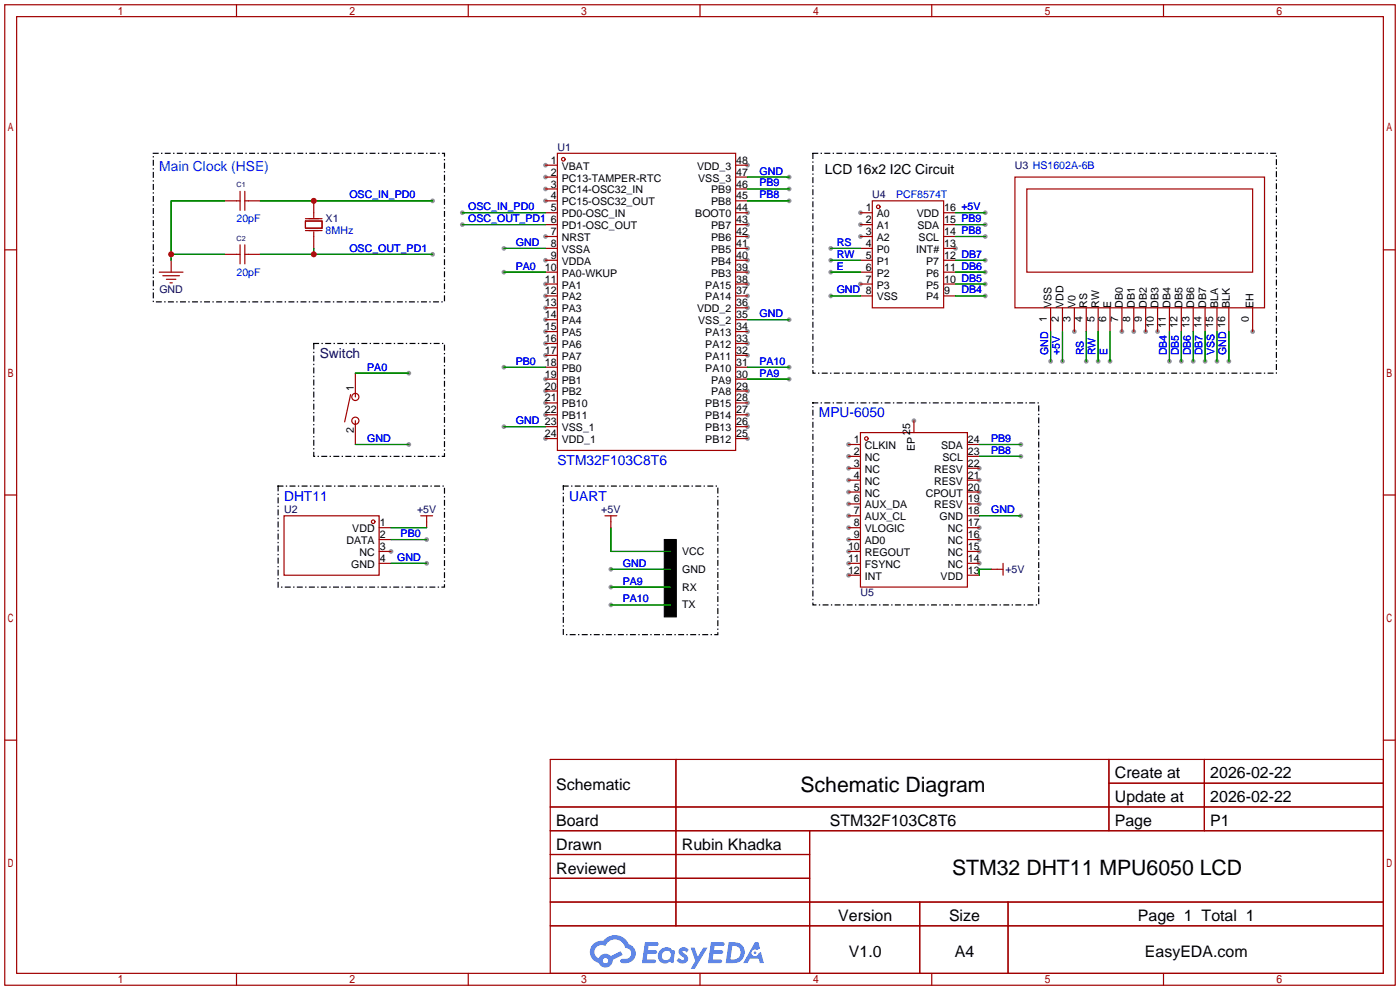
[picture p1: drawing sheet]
<svg xmlns="http://www.w3.org/2000/svg" width="299mm" height="212mm" viewBox="0 0 299 212" stroke-linecap="round" stroke-linejoin="round" font-family="sans-serif">
<g fill="#999">
<circle cx="116.6" cy="35.3" r=".51"/>
<circle cx="116.6" cy="37.8" r=".51"/>
<circle cx="116.6" cy="40.4" r=".51"/>
<circle cx="116.6" cy="42.9" r=".51"/>
<circle cx="116.6" cy="50.5" r=".51"/>
<circle cx="116.6" cy="55.6" r=".51"/>
<circle cx="116.6" cy="60.7" r=".51"/>
<circle cx="116.6" cy="63.2" r=".51"/>
<circle cx="116.6" cy="65.8" r=".51"/>
<circle cx="116.6" cy="68.3" r=".51"/>
<circle cx="116.6" cy="70.9" r=".51"/>
<circle cx="116.6" cy="73.4" r=".51"/>
<circle cx="116.6" cy="75.9" r=".51"/>
<circle cx="116.6" cy="81" r=".51"/>
<circle cx="116.6" cy="83.6" r=".51"/>
<circle cx="116.6" cy="86.1" r=".51"/>
<circle cx="116.6" cy="88.6" r=".51"/>
<circle cx="116.6" cy="93.7" r=".51"/>
<circle cx="159.8" cy="93.7" r=".51"/>
<circle cx="159.8" cy="91.2" r=".51"/>
<circle cx="159.8" cy="88.6" r=".51"/>
<circle cx="159.8" cy="86.1" r=".51"/>
<circle cx="159.8" cy="83.6" r=".51"/>
<circle cx="159.8" cy="75.9" r=".51"/>
<circle cx="159.8" cy="73.4" r=".51"/>
<circle cx="159.8" cy="70.9" r=".51"/>
<circle cx="159.8" cy="65.8" r=".51"/>
<circle cx="159.8" cy="63.2" r=".51"/>
<circle cx="159.8" cy="60.7" r=".51"/>
<circle cx="159.8" cy="58.2" r=".51"/>
<circle cx="159.8" cy="55.6" r=".51"/>
<circle cx="159.8" cy="53.1" r=".51"/>
<circle cx="159.8" cy="50.5" r=".51"/>
<circle cx="159.8" cy="48" r=".51"/>
<circle cx="159.8" cy="45.5" r=".51"/>
<circle cx="159.8" cy="35.3" r=".51"/>
<circle cx="83.6" cy="117.9" r=".51"/>
<circle cx="267.7" cy="70.9" r=".51"/>
<circle cx="229.6" cy="70.9" r=".51"/>
<circle cx="239.8" cy="70.9" r=".51"/>
<circle cx="242.3" cy="70.9" r=".51"/>
<circle cx="244.9" cy="70.9" r=".51"/>
<circle cx="247.4" cy="70.9" r=".51"/>
<circle cx="183.9" cy="45.5" r=".51"/>
<circle cx="183.9" cy="48" r=".51"/>
<circle cx="183.9" cy="50.5" r=".51"/>
<circle cx="183.9" cy="60.7" r=".51"/>
<circle cx="204.2" cy="53.1" r=".51"/>
<circle cx="181.4" cy="95" r=".51"/>
<circle cx="181.4" cy="97.5" r=".51"/>
<circle cx="181.4" cy="100.1" r=".51"/>
<circle cx="181.4" cy="102.6" r=".51"/>
<circle cx="181.4" cy="105.2" r=".51"/>
<circle cx="181.4" cy="107.7" r=".51"/>
<circle cx="181.4" cy="110.2" r=".51"/>
<circle cx="181.4" cy="112.8" r=".51"/>
<circle cx="181.4" cy="115.3" r=".51"/>
<circle cx="181.4" cy="117.9" r=".51"/>
<circle cx="181.4" cy="120.4" r=".51"/>
<circle cx="181.4" cy="122.9" r=".51"/>
<circle cx="209.3" cy="120.4" r=".51"/>
<circle cx="209.3" cy="117.9" r=".51"/>
<circle cx="209.3" cy="115.3" r=".51"/>
<circle cx="209.3" cy="112.8" r=".51"/>
<circle cx="209.3" cy="107.7" r=".51"/>
<circle cx="209.3" cy="105.2" r=".51"/>
<circle cx="209.3" cy="102.6" r=".51"/>
<circle cx="209.3" cy="100.1" r=".51"/>
<circle cx="195.3" cy="89.9" r=".51"/>
<circle cx="98.8" cy="45.5" r=".51"/>
<circle cx="98.8" cy="48" r=".51"/>
<circle cx="92.5" cy="54.4" r=".51"/>
<circle cx="92.5" cy="42.9" r=".51"/>
<circle cx="107.7" cy="78.5" r=".51"/>
<circle cx="168.7" cy="68.3" r=".51"/>
<circle cx="91.2" cy="120.4" r=".51"/>
<circle cx="91.2" cy="115.3" r=".51"/>
<circle cx="168.7" cy="81" r=".51"/>
<circle cx="168.7" cy="78.5" r=".51"/>
<circle cx="143.3" cy="117.9" r=".51"/>
<circle cx="143.3" cy="121.7" r=".51"/>
<circle cx="130.6" cy="121.7" r=".51"/>
<circle cx="130.6" cy="125.5" r=".51"/>
<circle cx="143.3" cy="125.5" r=".51"/>
<circle cx="130.6" cy="129.3" r=".51"/>
<circle cx="143.3" cy="129.3" r=".51"/>
<circle cx="87.4" cy="79.8" r=".51"/>
<circle cx="87.4" cy="95" r=".51"/>
<circle cx="107.7" cy="58.2" r=".51"/>
<circle cx="224.5" cy="77.2" r=".51"/>
<circle cx="227.1" cy="77.2" r=".51"/>
<circle cx="232.2" cy="77.2" r=".51"/>
<circle cx="234.7" cy="77.2" r=".51"/>
<circle cx="237.2" cy="77.2" r=".51"/>
<circle cx="249.9" cy="77.2" r=".51"/>
<circle cx="252.5" cy="77.2" r=".51"/>
<circle cx="255" cy="77.2" r=".51"/>
<circle cx="257.6" cy="77.2" r=".51"/>
<circle cx="260.1" cy="77.2" r=".51"/>
<circle cx="262.6" cy="77.2" r=".51"/>
<circle cx="210.6" cy="45.5" r=".51"/>
<circle cx="210.6" cy="48" r=".51"/>
<circle cx="210.6" cy="50.5" r=".51"/>
<circle cx="210.6" cy="55.6" r=".51"/>
<circle cx="210.6" cy="58.2" r=".51"/>
<circle cx="210.6" cy="60.7" r=".51"/>
<circle cx="210.6" cy="63.2" r=".51"/>
<circle cx="177.5" cy="53.1" r=".51"/>
<circle cx="177.5" cy="55.6" r=".51"/>
<circle cx="177.5" cy="58.2" r=".51"/>
<circle cx="177.5" cy="63.2" r=".51"/>
<circle cx="168.7" cy="42.9" r=".51"/>
<circle cx="168.7" cy="40.4" r=".51"/>
<circle cx="218.2" cy="95" r=".51"/>
<circle cx="218.2" cy="97.5" r=".51"/>
<circle cx="218.2" cy="110.2" r=".51"/>
<circle cx="107.7" cy="91.2" r=".51"/>
<circle cx="168.7" cy="37.8" r=".51"/>
<circle cx="107.7" cy="53.1" r=".51"/>
</g>
<g fill="none" stroke="#a10000" stroke-width=".25">
<path d="M1 1h297.2v209.6h-297.2zM3.6 3.6h292.1v204.4h-292.1zM50.5 1v2.6M100.1 1v2.6M149.6 1v2.6M199.1 1v2.6M248.7 1v2.6M1 53.4h2.6M295.7 53.4h2.5M1 105.8h2.6M295.7 105.8h2.5M1 158.2h2.6"/>
<path d="M295.7 158.2h2.5M117.6 162.3h178.1v45.7h-178.1zM117.6 172.5h178.1M117.6 177.5h178.1M144.5 162.3v35.6M173 177.5v30.5M237 162.3v15.2M237 167.4h58.7M257.4 162.3v15.2M117.6 182.6h55.4M117.6 192.8h178.1M117.6 187.7h55.4"/>
<path d="M117.6 197.9h178.1M196.6 192.8v15.2M215.4 192.8v15.2M50.5 208v2.6M100.1 208v2.6M149.6 208v2.6M199.1 208v2.6M248.7 208v2.6"/>
</g>
<g fill="#5487ff">
<path d="M145.3 202.7a1.3 1.3 0 0 1 1.9 .3l-.4 .6a.54 .54 0 0 0-.9-.2l.1 .2a1.34 1.34 0 0 1 .9 1.8 1.47 1.47 0 0 1-2.3-.1l.5-.6 .8 .5a.31 .31 0 0 0 .4-.3 .31 .31 0 0 0-.3-.4 1.12 1.12 0 0 1-.7-1.8z"/>
<path d="M147.6 202.5h.9l.6 2 1.2-2h.9l-2.7 4.6h-.9l1-1.7z"/>
<path d="M137.8 201.4h1.7a1.31 1.31 0 0 1 1.2 .2 .4 .4 0 0 1-.3 .5l-1.8 .1-.1 .9h1.6a.4 .4 0 0 1 .4 .4 .4 .4 0 0 1-.5 .4h-1.6l-.2 1.2h1.4a.46 .46 0 0 1 .5 0 .46 .46 0 0 1 .1 .5l-.4 .2h-2.6z"/>
<path d="M151.9 201.4h1.7a1.32 1.32 0 0 1 1.2 .2 .39 .39 0 0 1-.3 .5l-1.8 .1-.1 .9h1.6a.4 .4 0 0 1 .4 .4 .4 .4 0 0 1-.4 .4h-1.7l-.2 1.2h1.4a.46 .46 0 0 1 .5 0 .46 .46 0 0 1 .1 .5l-.4 .2h-2.6z"/>
<path d="M161.3 201.4h.8l.3 1.3-.6 .4a.75 .75 0 0 0-1.1 .3 .75 .75 0 0 0 .5 1 .75 .75 0 0 0 .9-.7l.5-.2 .6 2.3h-.8l-.3-.9h-1.8l-.5 .9h-1z"/>
<path d="M155.7 201.4l-.6 4.4h1.5a2.27 2.27 0 0 0 2.6-2.2 2.27 2.27 0 0 0-2.7-2.2zM156.5 202.1a1.5 1.5 0 0 1 1.8 1.6 1.5 1.5 0 0 1-1.9 1.4h-.3z"/>
<path d="M141.2 203a1.6 1.6 0 0 0-.3 2.3 1.6 1.6 0 0 0 2.3 .2l.7 .3 .3-2.4-.1-.3-.5-.1a1.58 1.58 0 0 0-2.4 0zM141.8 203.5a.98 .98 0 0 1 1.6 .4 .98 .98 0 0 1-1.1 1.3 .94 .94 0 0 1-.9-.7 .94 .94 0 0 1 .4-1z"/>
<path d="M126.8 201.8a2.37 2.37 0 0 0 1.1 4 1.54 1.54 0 0 0 1.8 1 1.54 1.54 0 0 0 1.2-1.6l2.2-1.1-.5-.8-2 1a1.57 1.57 0 0 0-2.7 .5 1.5 1.5 0 0 1-.7-2.1 1.5 1.5 0 0 1 2.2-.5 2.23 2.23 0 0 1 2.3-1.4 2.23 2.23 0 0 1 2 1.8 1.16 1.16 0 0 1 1.2 1.1 1.16 1.16 0 0 1-1.1 1.2h-.7a.47 .47 0 0 0-.5 .4 .47 .47 0 0 0 .4 .5 2.17 2.17 0 0 0 2.5-.9 2.17 2.17 0 0 0-.3-2.7l-.8-.4a3.2 3.2 0 0 0-5.5-.7l-1.1 .1zM128.8 205.3a.6 .6 0 0 1 1.2 0 .6 .6 0 0 1-1.2 0z"/>
<circle cx="161.4" cy="203.6" r=".28"/>
</g>
<g fill="none" stroke="#a10000" stroke-width=".25">
<path d="M116.6 35.3h2.5M116.6 37.8h2.5M119.1 32.8h38.1v63.5h-38.1zM157.2 35.3h2.6M157.2 37.8h2.6M216.9 37.8h53.4v28h-53.4zM34 58.2h5.1M34.8 58.9h3.6M35.6 59.7h2M36.6 55.6v2.6M48 42.9h3.3M48 54.4h3.3"/>
<path d="M51.3 40.9v4.1M51.3 52.3v4.1M52.3 42.9h3.3M52.3 40.9v4.1M52.3 52.3v4.1M52.3 54.4h3.3M65.3 47.2h3.5v1.6h-3.5zM65.3 49.3h3.5M65.3 46.7h3.5M67.1 42.9v3.6M67.1 49.5v3.6M116.6 40.4h2.5"/>
<path d="M116.6 42.9h2.5M116.6 45.5h2.5M116.6 48h2.5M116.6 50.5h2.5M116.6 53.1h2.5M116.6 55.6h2.5M116.6 58.2h2.5M157.2 40.4h2.6M157.2 42.9h2.6M157.2 45.5h2.6M157.2 48h2.6M157.2 50.5h2.6"/>
<path d="M157.2 53.1h2.6M157.2 55.6h2.6M157.2 58.2h2.6M183.9 45.5h2.5M183.9 48h2.5M183.9 50.5h2.5M183.9 53.1h2.5M183.9 55.6h2.5M183.9 58.2h2.5M186.4 42.9h15.3v22.9h-15.3zM201.7 45.5h2.5M201.7 48h2.5"/>
<path d="M201.7 50.5h2.5M201.7 53.1h2.5M201.7 55.6h2.5M201.7 58.2h2.5M219.5 40.4h48.2v17.8h-48.2zM36.3 60.5h.5M75.9 79.8v5M116.6 60.7h2.5M116.6 63.2h2.5M116.6 65.8h2.5M116.6 68.3h2.5M116.6 70.9h2.5"/>
<path d="M116.6 73.4h2.5M116.6 75.9h2.5M116.6 78.5h2.5M157.2 60.7h2.6M157.2 63.2h2.6M157.2 65.8h2.6M157.2 68.3h2.6M157.2 70.9h2.6M157.2 73.4h2.6M157.2 75.9h2.6M157.2 78.5h2.6M183.9 60.7h2.5"/>
<path d="M183.9 63.2h2.5M201.7 60.7h2.5M201.7 63.2h2.5M224.5 65.8v5.1M227.1 65.8v5.1M229.6 65.8v5.1M232.2 65.8v5.1M234.7 65.8v5.1M237.2 65.8v5.1M239.8 65.8v5.1M242.3 65.8v5.1M244.9 65.8v5.1"/>
<path d="M247.4 65.8v5.1M249.9 65.8v5.1M252.5 65.8v5.1M255 65.8v5.1M257.6 65.8v5.1M260.1 65.8v5.1M262.6 65.8v5.1M267.7 65.8v5.1M74.9 84.3l-1.2 5.9M75.9 89.9v5.1M116.6 81h2.5M116.6 83.6h2.5"/>
<path d="M116.6 86.1h2.5M116.6 88.6h2.5M116.6 91.2h2.5M116.6 93.7h2.5M157.2 81h2.6M157.2 83.6h2.6M157.2 86.1h2.6M157.2 88.6h2.6M157.2 91.2h2.6M157.2 93.7h2.6M181.4 95h2.5M181.4 97.5h2.5"/>
<path d="M183.9 92.5h22.9v33h-22.9zM195.3 89.9v2.6M206.8 95h2.5M206.8 97.5h2.5M60.7 110.2h20.3v12.7h-20.3zM81 112.8h2.6M81 115.3h2.6M81 117.9h2.6M89.9 110.2h2.6M91.2 110.2v2.6M129.3 110.2h2.5M130.6 110.2v2.6"/>
<path d="M181.4 112.8h2.5M181.4 115.3h2.5M181.4 117.9h2.5M181.4 110.2h2.5M181.4 100.1h2.5M181.4 102.6h2.5M181.4 105.2h2.5M181.4 107.7h2.5M206.8 112.8h2.5M206.8 115.3h2.5M206.8 117.9h2.5M206.8 110.2h2.5"/>
<path d="M206.8 100.1h2.5M206.8 102.6h2.5M206.8 105.2h2.5M206.8 107.7h2.5M81 120.4h2.6M181.4 120.4h2.5M181.4 122.9h2.5M206.8 120.4h2.5M206.8 122.9h2.5M211.8 121.7h2.6M214.4 120.4v2.5"/>
<circle cx="120.4" cy="34" r=".38"/>
<circle cx="187.7" cy="44.2" r=".38"/>
<circle cx="75.9" cy="84.8" r=".76"/>
<circle cx="75.9" cy="89.9" r=".76"/>
<circle cx="185.2" cy="93.7" r=".38"/>
<circle cx="79.8" cy="111.5" r=".38"/>
</g>
<g fill="none" stroke="#008700" stroke-width=".25">
<path d="M159.8 37.8h8.9M36.6 54.4h11.4M48 42.9h-11.4v12.7M55.6 42.9h36.9M55.6 54.4h36.9M67.1 53.1v1.3M98.8 45.5h17.8M98.8 48h17.8M107.7 58.2h8.9M107.7 53.1h8.9M159.8 42.9h8.9M159.8 40.4h8.9"/>
<path d="M177.5 58.2h6.4M177.5 55.6h6.4M177.5 53.1h6.4M204.2 45.5h6.4M204.2 48h6.4M204.2 58.2h6.4M204.2 50.5h6.4M204.2 55.6h6.4M75.9 79.8h11.5M107.7 78.5h8.9M159.8 78.5h8.9M159.8 68.3h8.9"/>
<path d="M177.5 63.2h6.4M204.2 60.7h6.4M204.2 63.2h6.4M224.5 70.9v6.3M227.1 70.9v6.3M232.2 70.9v6.3M234.7 70.9v6.3M237.2 70.9v6.3M249.9 70.9v6.3M252.5 70.9v6.3M255 70.9v6.3M257.6 70.9v6.3"/>
<path d="M260.1 70.9v6.3M262.6 70.9v6.3M75.9 95h11.5M107.7 91.2h8.9M159.8 81h8.9M209.3 95h8.9M209.3 97.5h8.9M83.6 112.8h7.6M83.6 115.3h7.6M130.6 112.8v5.1h12.7M209.3 110.2h8.9M83.6 120.4h7.6"/>
<path d="M130.6 121.7h12.7M130.6 125.5h12.7M130.6 129.3h12.7M211.8 121.7h-2.5v1.2"/>
</g>
<path d="M142 115.3h2.5v16.5h-2.5z" fill="#000" stroke="#000" stroke-width=".25"/>
<path d="M32.8 32.8h62.2v31.7h-62.2zM173.7 32.8h99.1v47h-99.1zM67.1 73.4h27.9v24.1h-27.9zM173.7 86.1h48.3v43.2h-48.3zM59.4 103.9h35.6v21.6h-35.6zM120.4 103.9h33v31.7h-33z" fill="none" stroke="#000" stroke-width=".25" stroke-dasharray="1 .8 0 .8"/>
<g fill="#c00">
<circle cx="36.6" cy="54.4" r=".63"/>
<circle cx="67.1" cy="54.4" r=".63"/>
<circle cx="67.1" cy="42.9" r=".63"/>
</g>
<g font-size="4.5">
<text x="171.1" y="169.2">Schematic Diagram</text>
<text x="203.5" y="187">STM32 DHT11 MPU6050 LCD</text>
</g>
<g font-size="3.4">
<text x="238.3" y="166.4">Create at</text>
<text x="258.7" y="166.4">2026-02-22</text>
<text x="118.9" y="168.9">Schematic</text>
<text x="238.3" y="171.4">Update at</text>
<text x="258.7" y="171.4">2026-02-22</text>
<text x="118.9" y="176.5">Board</text>
<text x="177.3" y="176.5">STM32F103C8T6</text>
<text x="238.3" y="176.5">Page</text>
<text x="258.7" y="176.5">P1</text>
<text x="118.9" y="181.6">Drawn</text>
<text x="145.7" y="181.6">Rubin Khadka</text>
<text x="118.9" y="186.7">Reviewed</text>
<text x="179.2" y="196.8">Version</text>
<text x="202.8" y="196.8">Size</text>
<text x="243.2" y="196.8">Page 1 Total 1</text>
<text x="181.4" y="204.5">V1.0</text>
<text x="204.1" y="204.5">A4</text>
<text x="244.7" y="204.5">EasyEDA.com</text>
</g>
<text font-size="2.9" fill="#03f" x="34" y="36.6">Main Clock (HSE)</text>
<text font-size="2.9" x="176.3" y="37.1">LCD 16x2 I2C Circuit</text>
<text font-size="2.9" fill="#000080" x="68.3" y="76.5">Switch</text>
<g font-size="2.9" fill="#00f">
<text x="175" y="89.2">MPU-6050</text>
<text x="119.1" y="99.4">STM32F103C8T6</text>
<text x="60.7" y="107">DHT11</text>
<text x="121.7" y="107">UART</text>
</g>
<g font-size="2.3">
<text x="117.7" y="35">1</text>
<text x="157.4" y="35">48</text>
<text x="117.7" y="37.5">2</text>
<text x="117.7" y="40.1">3</text>
<text x="120.1" y="36.3">VBAT</text>
<text x="120.1" y="38.8">PC13-TAMPER-RTC</text>
<text x="120.1" y="41.3">PC14-OSC32_IN</text>
<text x="149" y="36.3">VDD_3</text>
<text x="149.2" y="38.8">VSS_3</text>
<text x="152" y="41.3">PB9</text>
<text x="157.4" y="40.1">46</text>
<text x="157.4" y="37.5">47</text>
<text x="117.7" y="42.6">4</text>
<text x="117.7" y="45.2">5</text>
<text x="117.7" y="47.7">6</text>
<text x="120.1" y="43.9">PC15-OSC32_OUT</text>
<text x="120.1" y="46.4">PD0-OSC_IN</text>
<text x="148.6" y="46.4">BOOT0</text>
<text x="152" y="43.9">PB8</text>
<text x="157.4" y="47.7">43</text>
<text x="157.4" y="45.2">44</text>
<text x="157.4" y="42.6">45</text>
<text x="185" y="45.2">1</text>
<text x="185" y="47.7">2</text>
<text x="187.4" y="46.4">A0</text>
<text x="196" y="46.4">VDD</text>
<text x="201.8" y="47.7">15 PB9</text>
<text x="201.8" y="45.2">16 +5V</text>
<text x="117.7" y="50.2">7</text>
<text x="117.7" y="52.8">8</text>
<text x="120.1" y="49">PD1-OSC_OUT</text>
<text x="120.1" y="51.5">NRST</text>
<text x="152" y="51.5">PB6</text>
<text x="152" y="49">PB7</text>
<text x="157.4" y="52.8">41</text>
<text x="157.4" y="50.2">42</text>
<text x="185" y="50.2">3</text>
<text x="185" y="52.8">4</text>
<text x="187.4" y="49">A1</text>
<text x="187.4" y="51.5">A2</text>
<text x="196.1" y="49">SDA</text>
<text x="196.3" y="51.5">SCL</text>
<text x="201.8" y="52.8">13</text>
<text x="201.8" y="50.2">14 PB8</text>
<text x="116.5" y="57.9">10</text>
<text x="117.7" y="55.3">9</text>
<text x="120.1" y="54">VSSA</text>
<text x="120.1" y="56.6">VDDA</text>
<text x="120.1" y="59.1">PA0-WKUP</text>
<text x="152" y="59.1">PB3</text>
<text x="152" y="56.6">PB4</text>
<text x="152" y="54">PB5</text>
<text x="157.4" y="57.9">39</text>
<text x="157.4" y="55.3">40</text>
<text x="185" y="55.3">5</text>
<text x="185" y="57.9">6</text>
<text x="187.4" y="54">P0</text>
<text x="187.4" y="56.6">P1</text>
<text x="187.4" y="59.1">P2</text>
<text x="195.8" y="54">INT#</text>
<text x="198" y="59.1">P6</text>
<text x="198" y="56.6">P7</text>
<text x="201.8" y="57.9">11 DB6</text>
<text x="201.8" y="55.3">12 DB7</text>
<text x="116.5" y="60.4">11</text>
<text x="116.5" y="62.9">12</text>
<text x="116.5" y="65.5">13</text>
<text x="120.1" y="61.7">PA1</text>
<text x="120.1" y="64.2">PA2</text>
<text x="150.7" y="64.2">PA14</text>
<text x="150.7" y="61.7">PA15</text>
<text x="157.4" y="65.5">36</text>
<text x="157.4" y="62.9">37</text>
<text x="157.4" y="60.4">38</text>
<text x="185" y="60.4">7</text>
<text x="187.4" y="61.7">P3</text>
<text x="187.4" y="64.2">VSS</text>
<text x="198" y="64.2">P4</text>
<text x="198" y="61.7">P5</text>
<text x="201.8" y="62.9">9</text>
<text x="201.8" y="60.4">10 DB5</text>
<text x="224.8" y="65.8" transform="rotate(-90 224.8 65.8)">VSS</text>
<text x="227.3" y="65.8" transform="rotate(-90 227.3 65.8)">VDD</text>
<text x="229.8" y="65.8" transform="rotate(-90 229.8 65.8)">V0</text>
<text x="232.4" y="65.8" transform="rotate(-90 232.4 65.8)">RS</text>
<text x="234.9" y="65.8" transform="rotate(-90 234.9 65.8)">RW</text>
<text x="237.5" y="65.8" transform="rotate(-90 237.5 65.8)">E</text>
<text x="240" y="65.8" transform="rotate(-90 240 65.8)">DB0</text>
<text x="242.5" y="65.8" transform="rotate(-90 242.5 65.8)">DB1</text>
<text x="245.1" y="65.8" transform="rotate(-90 245.1 65.8)">DB2</text>
<text x="247.6" y="65.8" transform="rotate(-90 247.6 65.8)">DB3</text>
<text x="250.2" y="65.8" transform="rotate(-90 250.2 65.8)">DB4</text>
<text x="252.7" y="65.8" transform="rotate(-90 252.7 65.8)">DB5</text>
<text x="255.2" y="65.8" transform="rotate(-90 255.2 65.8)">DB6</text>
<text x="257.8" y="65.8" transform="rotate(-90 257.8 65.8)">DB7</text>
<text x="260.3" y="65.8" transform="rotate(-90 260.3 65.8)">BLA</text>
<text x="262.9" y="65.8" transform="rotate(-90 262.9 65.8)">BLK</text>
<text x="267.9" y="65.8" transform="rotate(-90 267.9 65.8)">EH</text>
<text x="116.5" y="68">14</text>
<text x="116.5" y="70.6">15</text>
<text x="120.1" y="66.7">PA3</text>
<text x="120.1" y="69.3">PA4</text>
<text x="120.1" y="71.8">PA5</text>
<text x="149" y="66.7">VDD_2</text>
<text x="149.2" y="69.3">VSS_2</text>
<text x="150.7" y="71.8">PA13</text>
<text x="157.4" y="70.6">34</text>
<text x="157.4" y="68">35</text>
<text x="223.7" y="68.8" transform="rotate(-90 223.7 68.8)">1</text>
<text x="226.3" y="68.8" transform="rotate(-90 226.3 68.8)">2</text>
<text x="228.8" y="68.8" transform="rotate(-90 228.8 68.8)">3</text>
<text x="231.4" y="68.8" transform="rotate(-90 231.4 68.8)">4</text>
<text x="233.9" y="68.8" transform="rotate(-90 233.9 68.8)">5</text>
<text x="236.4" y="68.8" transform="rotate(-90 236.4 68.8)">6</text>
<text x="239" y="68.8" transform="rotate(-90 239 68.8)">7</text>
<text x="241.5" y="68.8" transform="rotate(-90 241.5 68.8)">8</text>
<text x="244.1" y="68.8" transform="rotate(-90 244.1 68.8)">9</text>
<text x="246.6" y="70.1" transform="rotate(-90 246.6 70.1)">10</text>
<text x="249.1" y="70.1" transform="rotate(-90 249.1 70.1)">11</text>
<text x="251.7" y="70.1" transform="rotate(-90 251.7 70.1)">12</text>
<text x="254.2" y="70.1" transform="rotate(-90 254.2 70.1)">13</text>
<text x="256.8" y="70.1" transform="rotate(-90 256.8 70.1)">14</text>
<text x="266.9" y="68.8" transform="rotate(-90 266.9 68.8)">0</text>
<text x="116.5" y="73.1">16</text>
<text x="116.5" y="75.6">17</text>
<text x="120.1" y="74.4">PA6</text>
<text x="120.1" y="76.9">PA7</text>
<text x="150.7" y="76.9">PA11</text>
<text x="150.7" y="74.4">PA12</text>
<text x="157.4" y="75.6">32</text>
<text x="157.4" y="73.1">33</text>
<text x="75.6" y="83.6" transform="rotate(-90 75.6 83.6)">1</text>
<text x="116.5" y="78.2">18</text>
<text x="116.5" y="80.7">19</text>
<text x="116.5" y="83.3">20</text>
<text x="120.1" y="79.4">PB0</text>
<text x="120.1" y="82">PB1</text>
<text x="150.7" y="79.4">PA10</text>
<text x="152" y="82">PA9</text>
<text x="157.4" y="83.3">29</text>
<text x="157.4" y="80.7">30</text>
<text x="157.4" y="78.2">31</text>
<text x="116.5" y="85.8">21</text>
<text x="116.5" y="88.3">22</text>
<text x="120.1" y="84.5">PB2</text>
<text x="120.1" y="87.1">PB10</text>
<text x="120.1" y="89.6">PB11</text>
<text x="150.7" y="89.6">PB14</text>
<text x="150.7" y="87.1">PB15</text>
<text x="152" y="84.5">PA8</text>
<text x="157.4" y="88.3">27</text>
<text x="157.4" y="85.8">28</text>
<text x="75.6" y="92.4" transform="rotate(-90 75.6 92.4)">2</text>
<text x="116.5" y="93.4">24</text>
<text x="120.1" y="92.1">VSS_1</text>
<text x="120.1" y="94.7">VDD_1</text>
<text x="150.7" y="94.7">PB12</text>
<text x="150.7" y="92.1">PB13</text>
<text x="157.4" y="93.4">25</text>
<text x="157.4" y="90.9">26</text>
<text x="182.5" y="94.7">1</text>
<text x="184.8" y="96">CLKIN</text>
<text x="194.5" y="92.9" transform="rotate(-90 194.5 92.9)">25</text>
<text x="201.2" y="96">SDA</text>
<text x="206.9" y="94.7">24</text>
<text x="182.5" y="97.2">2</text>
<text x="182.5" y="99.8">3</text>
<text x="184.8" y="98.5">NC</text>
<text x="184.8" y="101">NC</text>
<text x="195.5" y="96.5" transform="rotate(-90 195.5 96.5)">EP</text>
<text x="199.6" y="101">RESV</text>
<text x="201.4" y="98.5">SCL</text>
<text x="206.9" y="99.8">22</text>
<text x="206.9" y="97.2">23</text>
<text x="182.5" y="102.3">4</text>
<text x="182.5" y="104.8">5</text>
<text x="182.5" y="107.4">6</text>
<text x="184.8" y="103.6">NC</text>
<text x="184.8" y="106.1">NC</text>
<text x="197.9" y="106.1">CPOUT</text>
<text x="199.6" y="103.6">RESV</text>
<text x="206.9" y="107.4">19</text>
<text x="206.9" y="104.8">20</text>
<text x="206.9" y="102.3">21</text>
<text x="75.3" y="113.7">VDD</text>
<text x="81.2" y="112.5">1</text>
<text x="182.5" y="109.9">7</text>
<text x="182.5" y="112.5">8</text>
<text x="184.8" y="108.7">AUX_DA</text>
<text x="184.8" y="111.2">AUX_CL</text>
<text x="184.8" y="113.7">VLOGIC</text>
<text x="199.6" y="108.7">RESV</text>
<text x="200.8" y="111.2">GND</text>
<text x="202.5" y="113.7">NC</text>
<text x="206.9" y="112.5">17</text>
<text x="206.9" y="109.9">18</text>
<text x="74" y="116.3">DATA</text>
<text x="76.8" y="118.8">NC</text>
<text x="81.2" y="115">2</text>
<text x="81.2" y="117.5">3</text>
<text x="145.8" y="118.6">VCC</text>
<text x="181.2" y="117.5">10</text>
<text x="182.5" y="115">9</text>
<text x="184.8" y="116.3">AD0</text>
<text x="184.8" y="118.8">REGOUT</text>
<text x="202.5" y="118.8">NC</text>
<text x="202.5" y="116.3">NC</text>
<text x="206.9" y="117.5">15</text>
<text x="206.9" y="115">16</text>
<text x="75" y="121.4">GND</text>
<text x="81.2" y="120.1">4</text>
<text x="145.8" y="122.4">GND</text>
<text x="181.2" y="120.1">11</text>
<text x="181.2" y="122.6">12</text>
<text x="184.8" y="121.4">FSYNC</text>
<text x="184.8" y="123.9">INT</text>
<text x="201" y="123.9">VDD</text>
<text x="202.5" y="121.4">NC</text>
<text x="206.9" y="122.6">13</text>
<text x="206.9" y="120.1">14</text>
<text x="145.8" y="126.2">RX</text>
<text x="145.8" y="130">TX</text>
</g>
<g font-size="2.3" fill="#000080">
<text x="119.1" y="32.2">U1</text>
<text x="216.9" y="36">U3 HS1602A-6B</text>
<text x="69.6" y="47.5">X1</text>
<text x="186.4" y="42.4">U4</text>
<text x="34.1" y="62.7">GND</text>
<text x="60.7" y="109.7">U2</text>
<text x="89.1" y="109.7">+5V</text>
<text x="128.5" y="109.7">+5V</text>
<text x="214.9" y="122.4">+5V</text>
<text x="183.9" y="127.5">U5</text>
</g>
<g font-size="2.3" fill="#00f">
<text x="162.3" y="39.8">PB9</text>
<text x="162.3" y="37.3">GND</text>
<text x="50.5" y="47.5">20pF</text>
<text x="74.7" y="42.4">OSC_IN_PD0</text>
<text x="100.1" y="44.9">OSC_IN_PD0</text>
<text x="100.1" y="47.5">OSC_OUT_PD1</text>
<text x="162.3" y="42.4">PB8</text>
<text x="191.5" y="42.4">PCF8574T</text>
<text x="69.6" y="50">8MHz</text>
<text x="74.7" y="53.8">OSC_OUT_PD1</text>
<text x="110.2" y="52.5">GND</text>
<text x="178.8" y="52.5">RS</text>
<text x="50.5" y="58.9">20pF</text>
<text x="110.2" y="57.6">PA0</text>
<text x="178.8" y="55.1">RW</text>
<text x="178.8" y="57.6">E</text>
<text x="178.8" y="62.7">GND 8</text>
<text x="205.5" y="62.7">DB4</text>
<text x="162.3" y="67.8">GND</text>
<text x="110.2" y="77.9">PB0</text>
<text x="162.3" y="77.9">PA10</text>
<text x="224" y="75.9" transform="rotate(-90 224 75.9)">GND</text>
<text x="226.5" y="75.9" transform="rotate(-90 226.5 75.9)">+5V</text>
<text x="231.6" y="75.9" transform="rotate(-90 231.6 75.9)">RS</text>
<text x="234.2" y="75.9" transform="rotate(-90 234.2 75.9)">RW</text>
<text x="236.7" y="75.9" transform="rotate(-90 236.7 75.9)">E</text>
<text x="249.4" y="75.9" transform="rotate(-90 249.4 75.9)">DB4</text>
<text x="251.9" y="75.9" transform="rotate(-90 251.9 75.9)">DB5</text>
<text x="254.5" y="75.9" transform="rotate(-90 254.5 75.9)">DB6</text>
<text x="257" y="75.9" transform="rotate(-90 257 75.9)">DB7</text>
<text x="259.6" y="75.9" transform="rotate(-90 259.6 75.9)">VSS 15</text>
<text x="262.1" y="75.9" transform="rotate(-90 262.1 75.9)">GND 16</text>
<text x="78.5" y="79.2">PA0</text>
<text x="162.3" y="80.5">PA9</text>
<text x="78.5" y="94.5">GND</text>
<text x="110.2" y="90.6">GND 23</text>
<text x="211.8" y="94.5">PB9</text>
<text x="211.8" y="97">PB8</text>
<text x="211.8" y="109.7">GND</text>
<text x="84.9" y="119.9">GND</text>
<text x="85.6" y="114.8">PB0</text>
<text x="133.1" y="121.1">GND</text>
<text x="133.1" y="124.9">PA9</text>
<text x="133.1" y="128.7">PA10</text>
</g>
<g font-size="1.5" fill="#000080">
<text x="50.5" y="40">C1</text>
<text x="50.5" y="51.4">C2</text>
</g>
</svg>
